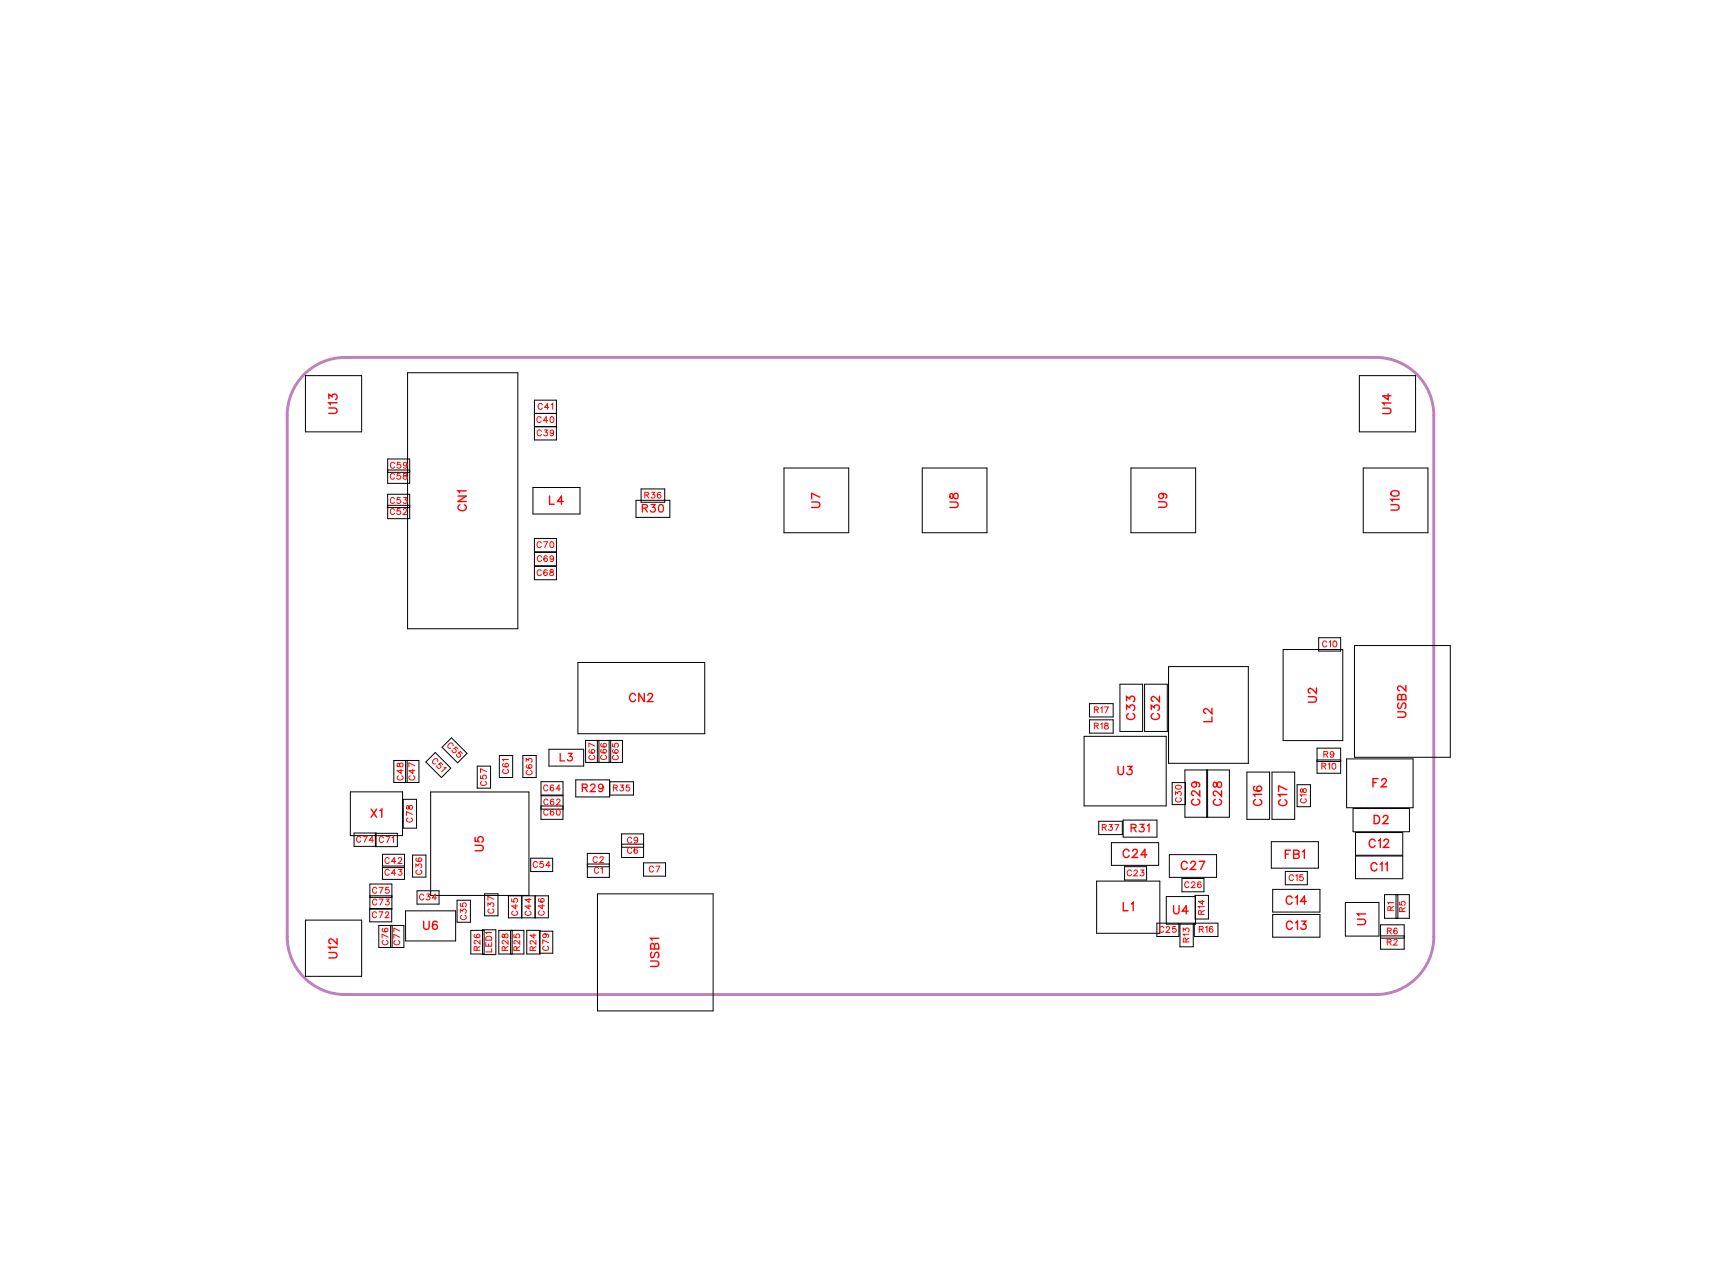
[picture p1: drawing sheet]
<svg xmlns="http://www.w3.org/2000/svg" width="148mm" height="110mm" viewBox="0 0 148 110" stroke-linecap="round" stroke-linejoin="round" font-family="sans-serif">
<path d="M26 32.6a5 5 0 0 1 3.8-1.7h89a5 5 0 0 1 5 5v45a5 5 0 0 1-5 5h-89a5 5 0 0 1-5-5v-45a5 5 0 0 1 1.2-3.3z" fill="none" stroke="#bf80bf" stroke-width=".25"/>
<g fill="none" stroke="#000" stroke-width=".09">
<path d="M26.4 32.4h4.8v4.9h-4.8zM33.5 39.6h1.9v2.1h-1.9zM35.2 32.2h9.5v22.1h-9.5zM46.1 34.5h1.9v3.5h-1.9zM46.1 36.8h1.9M46.1 35.7h1.9M117.4 32.4h4.8v4.9h-4.8zM33.5 42.7h1.9v2.1h-1.9zM33.5 43.6h1.9M33.5 43.8h1.9M33.5 40.6h1.9M33.5 40.8h1.9"/>
<path d="M46 42.1h4.1v2.3h-4.1zM46.1 46.5h1.9v1.1h-1.9zM46.1 47.7h1.9v1.1h-1.9zM46.1 48.9h1.9v1.1h-1.9zM49.9 57.2h10.9v6.1h-10.9zM54.9 43.2h2.9v1.5h-2.9zM55.4 42.2h2v1.2h-2zM67.7 40.4h5.6v5.6h-5.6zM79.6 40.4h5.6v5.6h-5.6zM96.7 59.1h2v4h-2zM97.6 40.4h5.6v5.6h-5.6zM98.8 59.1h2v4h-2z"/>
<path d="M100.9 57.5h6.9v8.4h-6.9zM110.8 56.1h5.1v7.8h-5.1zM113.9 55.1h1.9v1.1h-1.9zM117 55.7h8.2v9.7h-8.2zM117.7 40.4h5.6v5.6h-5.6zM26.4 79.4h4.8v4.9h-4.8zM30.3 68.4h4.5v3.7h-4.5zM30.6 71.9h1.9v1.2h-1.9zM31.9 78.4h1.9v1.2h-1.9zM31.9 77.3h1.9M31.9 76.3h1.9v2.2h-1.9zM31.9 77.5h1.9"/>
<path d="M32.4 71.9h1.9v1.2h-1.9zM32.7 79.9h2.2v1.9h-2.2zM33 73.7h1.9v2.2h-1.9zM33 74.8h1.9M33 74.9h1.9M33.7 79.9v1.9M33.9 79.9v1.9M34 65.6h2.2v1.9h-2.2zM34.8 69h1.2v2.5h-1.2zM35 78.6h4.3v2.6h-4.3zM35 65.6v1.9M35.2 65.6v1.9"/>
<path d="M35.6 73.8h1.2v1.9h-1.2zM36 76.9h1.9v1.1h-1.9zM37.2 68.4h8.5v8.9h-8.5zM37.6 65l1.3 1.3-.8 .8-1.3-1.3zM39 63.7l1.3 1.3-.8 .8-1.3-1.3zM39.5 77.7h1.1v1.9h-1.1zM41.2 66.1h1.2v1.9h-1.2zM41.8 77.2h1.2v1.9h-1.2zM43.1 65.2h1.2v1.9h-1.2zM43.9 77.3h3.4v1.9h-3.4zM45.1 77.3v1.9M45.1 65.2h1.2v1.9h-1.2z"/>
<path d="M45.8 74.1h1.9v1.1h-1.9zM46.2 77.3v1.9M46.7 69.6h1.9v1.1h-1.9v-2h1.9v1.1h-1.9M46.7 67.5h1.9v1.1h-1.9zM47.4 64.7h3v1.4h-3zM49.7 67.3h2.9v1.5h-2.9zM50.6 63.9h3.1v1.9h-3.1zM50.7 73.7h1.9v2h-1.9zM50.7 74.6h1.9M50.7 74.8h1.9M51.6 63.9v1.9M51.6 77.2h10v10.1h-10z"/>
<path d="M51.7 63.9v1.9M52.6 63.9v1.9M52.7 67.5h2v1.1h-2M52.7 63.9v1.9M53.7 72h1.9v2h-1.9zM53.7 72.9h1.9M53.7 73.1h1.9M55.6 74.5h1.9v1.1h-1.9zM93.6 63.6h7.1v6h-7.1zM94.1 60.7h2v1.2h-2zM94.1 62.1h2v1.2h-2zM94.7 76.1h5.4v4.5h-5.4z"/>
<path d="M94.9 70.9h2v1.1h-2zM96 72.7h4v2h-4zM97 70.8h2.9v1.5h-2.9zM97.1 74.8h1.9v1.2h-1.9zM99.9 79.7h1.9v1.1h-1.9zM100.7 77.4h2.5v2.4h-2.5zM101 73.8h4v1.9h-4zM101.2 67.6h1.2v1.9h-1.2zM101.9 79.7h1.1v2h-1.1zM102.1 75.8h1.9v1.2h-1.9zM102.3 66.5h3.9v4h-3.9zM103.1 79.7h2.1v1.1h-2.1z"/>
<path d="M103.2 77.3h1.1v2h-1.1zM104.2 66.5v4M104.3 66.5v4M107.7 66.6h1.9v4.1h-1.9zM109.8 72.7h4v2.2h-4zM109.8 66.6h2v4.1h-2zM109.9 76.8h4.1v1.9h-4.1zM109.9 78.9h4.1v2h-4.1zM111 75.2h1.9v1.2h-1.9zM112 67.7h1.1v1.9h-1.1zM113.7 64.6h2.1v2.1h-2.1zM113.7 65.7h2.1"/>
<path d="M113.7 65.6h2.1M116.2 77.9h2.9v2.9h-2.9zM116.3 65.5h5.7v4.2h-5.7zM116.8 69.8h4.9v2h-4.9zM117 71.9h4.1v1.9h-4.1zM117 73.9h4.1v2h-4.1zM119.2 79.8h2v2.1h-2zM119.5 77.2h2.2v2.1h-2.2zM120.5 77.2v2.1M120.7 77.2v2.1M40.7 80.3h1.1v2.1h-1.1zM41.7 80.3h1.1v2.1h-1.1z"/>
<path d="M43.1 80.3h2.1v2.1h-2.1zM44.1 80.3v2.1M44.2 80.3v2.1M45.5 80.3h1.1v2.1h-1.1zM46.6 80.4h1.1v1.9h-1.1zM119.2 80.8h2M119.2 81h2"/>
</g>
<g fill="none" stroke="#f00" stroke-width=".09">
<path d="M34.6 39.9h-.3v.2a.18 .18 0 0 1 .3 0 .18 .18 0 0 1-.1 .3 .18 .18 0 0 1-.2-.1M46.7 36.1a.19 .19 0 0 0-.2-.1 .19 .19 0 0 0-.1 .2v.1a.19 .19 0 0 0 .1 .2 .19 .19 0 0 0 .2-.1M46.7 37.2a.19 .19 0 0 0-.2-.1 .19 .19 0 0 0-.1 .2v.1a.19 .19 0 0 0 .1 .2 .19 .19 0 0 0 .2-.1M46.8 34.9a.19 .19 0 0 0-.2-.1 .19 .19 0 0 0-.1 .2v.1a.19 .19 0 0 0 .1 .2 .19 .19 0 0 0 .2-.1M47 37.1h.3l-.2 .2a.17 .17 0 0 1 .1 .3 .17 .17 0 0 1-.3-.1M47.3 36.3h-.4l.3-.3v.5M47.4 35.2h-.4l.3-.4v.5M47.6 36a.23 .23 0 0 1 .2 .2 .23 .23 0 0 1-.2 .3l-.1-.2zM47.6 34.9l.1-.1v.5M47.8 37.3a.16 .16 0 0 1-.2 .1 .16 .16 0 0 1-.1-.2 .16 .16 0 0 1 .3 0l-.1 .4-.2-.1M34.1 44a.19 .19 0 0 0-.3-.1 .19 .19 0 0 0-.1 .2v.1a.19 .19 0 0 0 .1 .2 .19 .19 0 0 0 .3-.1M34.1 43.1a.19 .19 0 0 0-.3-.2 .19 .19 0 0 0-.1 .2v.2a.19 .19 0 0 0 .1 .2 .19 .19 0 0 0 .3-.2"/>
<path d="M34.1 41a.19 .19 0 0 0-.3-.1 .19 .19 0 0 0-.1 .2v.1a.19 .19 0 0 0 .1 .2 .19 .19 0 0 0 .3-.2M34.1 40a.19 .19 0 0 0-.2-.1 .19 .19 0 0 0-.2 .2v.1a.19 .19 0 0 0 .2 .2 .19 .19 0 0 0 .2-.1M34.6 43.9h-.3v.2a.18 .18 0 0 1 .3 0 .18 .18 0 0 1-.1 .3 .18 .18 0 0 1-.2-.1M34.6 42.9h-.3v.3a.18 .18 0 0 1 .3 0 .18 .18 0 0 1-.1 .2 .18 .18 0 0 1-.2 0M34.6 40.9h-.3v.2a.18 .18 0 0 1 .3 0 .18 .18 0 0 1-.1 .2 .18 .18 0 0 1-.2 0M34.8 44l.1-.1 .2 .1-.3 .4h.3M34.9 42.9h.2l-.1 .2a.17 .17 0 0 1 .1 .3 .17 .17 0 0 1-.3 0M34.9 40.9v.1a.21 .21 0 0 1 .2 .1 .21 .21 0 0 1 0 .2h-.3v-.2l.3-.1v-.1zM35.1 40.1a.16 .16 0 0 1-.2 .1 .16 .16 0 0 1 0-.2 .16 .16 0 0 1 .2 0v.4l-.3-.1M46.7 46.9a.19 .19 0 0 0-.2-.1 .19 .19 0 0 0-.1 .2v.1a.19 .19 0 0 0 .1 .2 .19 .19 0 0 0 .2-.1M46.7 49.3a.19 .19 0 0 0-.2-.1 .19 .19 0 0 0-.1 .2v.1a.19 .19 0 0 0 .1 .2 .19 .19 0 0 0 .2-.1M46.8 48.1a.19 .19 0 0 0-.3-.1 .19 .19 0 0 0-.1 .2v.1a.19 .19 0 0 0 .1 .2 .19 .19 0 0 0 .3-.1"/>
<path d="M46.9 46.8h.4l-.3 .5M47.2 49.3v-.1a.22 .22 0 0 0-.3 .2 .22 .22 0 0 0 .3 .2 .16 .16 0 0 0 0-.2 .16 .16 0 0 0-.3 .1M47.3 48h-.1a.22 .22 0 0 0-.3 .2 .22 .22 0 0 0 .4 .2 .16 .16 0 0 0-.1-.2 .16 .16 0 0 0-.2 .1M47.5 49.2v.1a.21 .21 0 0 1 .3 .1 .21 .21 0 0 1 0 .3l-.3-.1v-.1l.3-.2v-.1zM47.6 46.8a.23 .23 0 0 1 .2 .2 .23 .23 0 0 1-.2 .2l-.1-.1zM47.8 48.1a.16 .16 0 0 1-.2 .2 .16 .16 0 0 1-.1-.3 .16 .16 0 0 1 .3 0l-.1 .5-.2-.1M55.7 42.7h.3v-.1l-.3-.1v.5M55.8 42.7l.2 .3M56.3 42.5h.2l-.1 .2a.17 .17 0 0 1 .1 .3 .17 .17 0 0 1-.3-.1M57 42.6v-.1a.22 .22 0 0 0-.3 .2 .22 .22 0 0 0 .3 .2 .16 .16 0 0 0 0-.2 .16 .16 0 0 0-.2 .1M114.6 55.5a.19 .19 0 0 0-.3-.2 .19 .19 0 0 0-.1 .2v.2a.19 .19 0 0 0 .1 .1 .19 .19 0 0 0 .3-.1M114.8 55.4l.1-.1v.5"/>
<path d="M115.2 55.4a.23 .23 0 0 1 .2 .2 .23 .23 0 0 1-.2 .2l-.1-.2zM31.1 72.3a.19 .19 0 0 0-.2-.1 .19 .19 0 0 0-.1 .2v.1a.19 .19 0 0 0 .1 .2 .19 .19 0 0 0 .2-.1M31.4 72.2h.3l-.3 .5M32.3 72.5h-.4l.2-.3v.5M32.5 78.8a.19 .19 0 0 0-.2-.1 .19 .19 0 0 0-.2 .2v.1a.19 .19 0 0 0 .2 .2 .19 .19 0 0 0 .2-.1M32.5 77.7a.19 .19 0 0 0-.2-.1 .19 .19 0 0 0-.1 .2v.1a.19 .19 0 0 0 .1 .2 .19 .19 0 0 0 .2-.1M32.5 76.7a.19 .19 0 0 0-.2-.1 .19 .19 0 0 0-.1 .2v.1a.19 .19 0 0 0 .1 .2 .19 .19 0 0 0 .2-.1M32.7 78.7h.4l-.3 .5M32.7 76.6h.4l-.3 .5M32.7 77.6h.4l-.3 .5M33.1 72.3a.19 .19 0 0 0-.2-.1 .19 .19 0 0 0-.2 .2v.1a.19 .19 0 0 0 .2 .2 .19 .19 0 0 0 .2-.1M33.3 78.8l.1-.1 .2 .1-.3 .4h.3"/>
<path d="M33.3 72.2h.4l-.3 .5M33.3 77.6h.3l-.2 .2a.18 .18 0 0 1 .2 .3 .17 .17 0 0 1-.3-.1M33.6 76.6h-.3v.2a.18 .18 0 0 1 .3 0 .18 .18 0 0 1-.1 .3 .18 .18 0 0 1-.2-.1M33.6 75.2a.19 .19 0 0 0-.2-.2 .19 .19 0 0 0-.2 .2v.2a.19 .19 0 0 0 .2 .2 .19 .19 0 0 0 .2-.2M33.6 74.1a.19 .19 0 0 0-.2-.1 .19 .19 0 0 0-.2 .2v.1a.19 .19 0 0 0 .2 .2 .19 .19 0 0 0 .2-.1M33.9 72.3l.1-.1v.5M34.2 75.4h-.4l.3-.4v.6M34.2 74.4h-.4l.3-.4v.5M34.3 65.9v.3h.2a.21 .21 0 0 1 0-.3 .21 .21 0 0 1 .3 0v.2l-.1 .1-.2-.1v-.2zM34.4 74.1l.1-.1 .2 .1-.3 .4h.3M34.4 67a.19 .19 0 0 0-.1 .2 .19 .19 0 0 0 .2 .1h.1a.19 .19 0 0 0 .2-.1 .19 .19 0 0 0-.1-.2M34.4 75h.3l-.2 .2a.18 .18 0 0 1 .2 .3 .17 .17 0 0 1-.3 0"/>
<path d="M34.6 66.4v.4l-.3-.3h.5M35.1 69.6v.2h.1l.2-.3a.17 .17 0 0 1 .2 .2 .17 .17 0 0 1-.2 .2l-.1-.3zM35.2 70.6a.19 .19 0 0 0-.1 .2 .19 .19 0 0 0 .2 .2h.1a.19 .19 0 0 0 .2-.2 .19 .19 0 0 0-.1-.2M35.4 67a.19 .19 0 0 0-.1 .2 .19 .19 0 0 0 .2 .1h.1a.19 .19 0 0 0 .2-.1 .19 .19 0 0 0-.1-.2M35.6 70.3l-.5-.2v.3M35.6 66.4v.4l-.3-.3h.5M35.8 66.1l-.5-.2v.3M35.9 74.9v-.3l.2 .1a.17 .17 0 0 1 .3-.1 .17 .17 0 0 1-.1 .3M36 74.1h-.1a.22 .22 0 0 0 .3 .3 .22 .22 0 0 0 .1-.3 .16 .16 0 0 0-.2 .1 .16 .16 0 0 0 .1 .2M36 75.1a.19 .19 0 0 0-.1 .2 .19 .19 0 0 0 .2 .2h.1a.19 .19 0 0 0 .2-.2 .19 .19 0 0 0-.1-.2M36.6 77.3a.19 .19 0 0 0-.2-.1 .19 .19 0 0 0-.2 .2v.1a.19 .19 0 0 0 .2 .2 .19 .19 0 0 0 .2-.1M36.8 77.2h.3l-.1 .2a.17 .17 0 0 1 .1 .2 .17 .17 0 0 1-.3 0"/>
<path d="M37.7 77.5h-.4l.3-.3v.5M37.8 65.7a.19 .19 0 0 0-.1-.2 .19 .19 0 0 0-.2 0l-.1 .1a.19 .19 0 0 0 0 .3 .19 .19 0 0 0 .2 0M38.2 66l-.1-.2-.2 .2a.18 .18 0 0 1 .2 .2 .18 .18 0 0 1-.2 .1 .18 .18 0 0 1-.2-.2M38.3 66.3h.2l-.4 .3M39.1 64.4a.19 .19 0 0 0-.1-.2 .19 .19 0 0 0-.2 0l-.1 .1a.19 .19 0 0 0 0 .2 .19 .19 0 0 0 .2 .1M39.5 64.7l-.1-.2-.2 .1a.18 .18 0 0 1 .2 .2 .18 .18 0 0 1-.2 .2 .18 .18 0 0 1-.2-.3M39.7 78.8v-.3l.2 .1a.17 .17 0 0 1 .3-.1 .17 .17 0 0 1 0 .3M39.7 78v.2l.3 .1a.18 .18 0 0 1 0-.3 .18 .18 0 0 1 .2 0 .18 .18 0 0 1 0 .3M39.9 79a.19 .19 0 0 0-.2 .2 .19 .19 0 0 0 .2 .2h.2a.19 .19 0 0 0 .2-.2 .19 .19 0 0 0-.2-.2M39.9 65l-.1-.1-.2 .1a.18 .18 0 0 1 .2 .2 .18 .18 0 0 1-.2 .2 .18 .18 0 0 1-.2-.3M41.5 67v.2h.2a.18 .18 0 0 1 0-.3 .18 .18 0 0 1 .3 .1 .18 .18 0 0 1-.1 .2M41.6 67.4a.19 .19 0 0 0-.1 .3 .19 .19 0 0 0 .2 .1h.1a.19 .19 0 0 0 .2-.1 .19 .19 0 0 0-.1-.3"/>
<path d="M42 66.6l-.5-.2v.3M42.1 78.2v-.3l.2 .2a.17 .17 0 0 1 .3-.1 .17 .17 0 0 1-.1 .3M42.3 78.5a.19 .19 0 0 0-.2 .2 .19 .19 0 0 0 .2 .1h.1a.19 .19 0 0 0 .2-.1 .19 .19 0 0 0-.1-.2M42.6 77.6l-.5-.2v.3M43.5 65.9h-.1a.22 .22 0 0 0 .2 .3 .22 .22 0 0 0 .2-.3 .16 .16 0 0 0-.2 .1 .16 .16 0 0 0 .1 .2M43.5 66.4a.19 .19 0 0 0-.1 .2 .19 .19 0 0 0 .2 .2h.1a.19 .19 0 0 0 .2-.2 .19 .19 0 0 0-.1-.2M43.9 65.6h-.5l.1 .1M44.2 77.6v.2l.2 .1a.18 .18 0 0 1 0-.3 .18 .18 0 0 1 .3 0 .18 .18 0 0 1-.1 .3M44.3 78.7a.19 .19 0 0 0-.1 .2 .19 .19 0 0 0 .2 .1h.1a.19 .19 0 0 0 .2-.1 .19 .19 0 0 0-.1-.2M44.5 78.1v.4l-.3-.3h.5M45.4 65.7v-.2l.2 .1a.17 .17 0 0 1 .3-.1 .17 .17 0 0 1-.1 .3M45.5 78.7a.19 .19 0 0 0-.2 .2 .19 .19 0 0 0 .2 .1h.2a.19 .19 0 0 0 .2-.1 .19 .19 0 0 0-.2-.2"/>
<path d="M45.5 66a.22 .22 0 0 0 .2 .3 .22 .22 0 0 0 .2-.3 .16 .16 0 0 0-.3 .1 .16 .16 0 0 0 .2 .2M45.6 66.5a.19 .19 0 0 0-.2 .2 .19 .19 0 0 0 .2 .2h.1a.19 .19 0 0 0 .2-.2 .19 .19 0 0 0-.1-.2M45.7 78.1v.4l-.4-.3h.5M45.7 77.5v.4l-.4-.2h.5M46.4 74.5a.19 .19 0 0 0-.2-.1 .19 .19 0 0 0-.2 .2v.1a.19 .19 0 0 0 .2 .2 .19 .19 0 0 0 .2-.1M46.6 77.6h-.1a.22 .22 0 0 0 .2 .3 .22 .22 0 0 0 .2-.3 .16 .16 0 0 0-.2 .1 .16 .16 0 0 0 .1 .2M46.6 78.6a.19 .19 0 0 0-.1 .3 .19 .19 0 0 0 .2 .1h.1a.19 .19 0 0 0 .2-.1 .19 .19 0 0 0-.1-.3M46.8 78.1v.3l-.3-.2h.5M46.9 74.4h-.2l-.1 .2a.18 .18 0 0 1 .3 0 .18 .18 0 0 1 0 .3 .18 .18 0 0 1-.3-.1M47.3 67.9a.19 .19 0 0 0-.2-.1 .19 .19 0 0 0-.2 .2v.1a.19 .19 0 0 0 .2 .2 .19 .19 0 0 0 .2-.2M47.3 70a.19 .19 0 0 0-.2-.1 .19 .19 0 0 0-.2 .2v.1a.19 .19 0 0 0 .2 .2 .19 .19 0 0 0 .2-.2M47.3 69.1a.19 .19 0 0 0-.2-.1 .19 .19 0 0 0-.1 .2v.1a.19 .19 0 0 0 .1 .2 .19 .19 0 0 0 .2-.1"/>
<path d="M47.5 74.7h-.4l.3-.3v.5M47.8 67.8a.22 .22 0 0 0-.3 .2 .22 .22 0 0 0 .3 .2 .16 .16 0 0 0-.1-.2 .16 .16 0 0 0-.2 .1M47.8 69.9a.22 .22 0 0 0-.3 .2 .22 .22 0 0 0 .3 .2 .16 .16 0 0 0-.1-.2 .16 .16 0 0 0-.2 .1M47.8 69.1v-.1a.22 .22 0 0 0-.3 .2 .22 .22 0 0 0 .3 .2 .16 .16 0 0 0-.1-.2 .16 .16 0 0 0-.2 .1M48.1 69.1l.1-.1 .2 .1-.4 .4h.4M48.1 69.9a.23 .23 0 0 1 .3 .2 .23 .23 0 0 1-.3 .2l-.1-.1zM48.4 68.1h-.4l.3-.3v.5M50.9 64.7a.22 .22 0 0 0 .2 .3 .22 .22 0 0 0 .2-.3 .16 .16 0 0 0-.3 .1 .16 .16 0 0 0 .2 .2M51 65.2a.19 .19 0 0 0-.2 .2 .19 .19 0 0 0 .2 .2h.2a.19 .19 0 0 0 .2-.2 .19 .19 0 0 0-.2-.2M51.4 64.4l-.6-.2v.3M51.6 74.1a.19 .19 0 0 0-.2-.1 .19 .19 0 0 0-.2 .1v.2a.19 .19 0 0 0 .2 .2 .19 .19 0 0 0 .2-.2M51.7 75a.19 .19 0 0 0-.2-.1 .19 .19 0 0 0-.2 .2v.1a.19 .19 0 0 0 .2 .2 .19 .19 0 0 0 .2-.1"/>
<path d="M51.8 74.1l.1-.1h.2l-.3 .5h.3M51.9 75l.1-.1v.5M51.9 64.7a.22 .22 0 0 0 .2 .3 .22 .22 0 0 0 .2-.3 .16 .16 0 0 0-.2 .1 .16 .16 0 0 0 .1 .2M51.9 64.2a.22 .22 0 0 0 .2 .3 .22 .22 0 0 0 .2-.3 .16 .16 0 0 0-.2 .1 .16 .16 0 0 0 .1 .2M52 65.2a.19 .19 0 0 0-.1 .2 .19 .19 0 0 0 .2 .2h.1a.19 .19 0 0 0 .2-.2 .19 .19 0 0 0-.1-.2M52.9 64.2v.2l.2 .1a.18 .18 0 0 1 0-.3 .18 .18 0 0 1 .3 0 .18 .18 0 0 1-.1 .3M53 64.7h-.1a.22 .22 0 0 0 .2 .3 .22 .22 0 0 0 .2-.3 .16 .16 0 0 0-.2 .1 .16 .16 0 0 0 .1 .2M53 68h.3v-.1l-.3-.1v.5M53 65.2a.19 .19 0 0 0-.1 .2 .19 .19 0 0 0 .2 .2h.1a.19 .19 0 0 0 .2-.2 .19 .19 0 0 0-.1-.2M53.1 68l.2 .3M53.6 67.8h.2l-.1 .2a.17 .17 0 0 1 .1 .2 .17 .17 0 0 1-.3 0M54.3 67.8h-.2v.2a.18 .18 0 0 1 .2 0 .18 .18 0 0 1 0 .2 .18 .18 0 0 1-.3 0"/>
<path d="M54.5 73.3a.19 .19 0 0 0-.2-.1 .19 .19 0 0 0-.1 .1v.2a.19 .19 0 0 0 .1 .2 .19 .19 0 0 0 .2-.2M54.5 72.4a.19 .19 0 0 0-.2-.1 .19 .19 0 0 0-.1 .2v.1a.19 .19 0 0 0 .1 .2 .19 .19 0 0 0 .2-.1M55 73.2a.22 .22 0 0 0-.3 .2 .22 .22 0 0 0 .3 .2 .16 .16 0 0 0 0-.2 .16 .16 0 0 0-.3 .1M55.1 72.4a.18 .18 0 0 1-.3 .2 .16 .16 0 0 1 0-.3 .16 .16 0 0 1 .2 0v.5l-.2-.1M56.4 74.9a.19 .19 0 0 0-.2-.1 .19 .19 0 0 0-.1 .2v.1a.19 .19 0 0 0 .1 .2 .19 .19 0 0 0 .2-.1M56.6 74.8h.4l-.3 .5M94.5 61.3l.3-.1v-.1l-.3-.1v.5M94.5 62.7l.3-.1v-.1l-.3-.1v.5M94.7 61.3l.1 .2M94.7 62.7l.1 .2M95 61.1l.2-.1v.5M95 62.5l.2-.1v.5"/>
<path d="M95.2 71.4h.3v-.1l-.3-.1v.5M95.3 71.4l.2 .3M95.4 61h.3l-.2 .5M95.4 62.4v.2l.3 .2a.17 .17 0 0 1-.2 .1 .17 .17 0 0 1-.1-.1l.3-.3v-.1zM95.8 71.2h.2l-.1 .2a.17 .17 0 0 1 .1 .2 .17 .17 0 0 1-.3 0M96.3 71.2h.3l-.2 .5M97.7 75.2a.19 .19 0 0 0-.2-.1 .19 .19 0 0 0-.2 .2v.1a.19 .19 0 0 0 .2 .2 .19 .19 0 0 0 .2-.1M97.9 75.2l.1-.1 .2 .1-.3 .4h.3M98.5 75.1h.3l-.2 .2a.17 .17 0 0 1 .1 .3 .17 .17 0 0 1-.3-.1M101.5 68.6v-.2l.2 .1a.17 .17 0 0 1 .3-.1 .17 .17 0 0 1-.1 .3M101.5 80h-.2l-.1 .2a.18 .18 0 0 1 .3 0 .18 .18 0 0 1 0 .3 .18 .18 0 0 1-.3-.1M101.5 67.9a.25 .25 0 0 1 .3-.1 .25 .25 0 0 1 .2 .2 .25 .25 0 0 1-.3 .1 .25 .25 0 0 1-.2-.2z"/>
<path d="M101.6 68.9a.19 .19 0 0 0-.1 .2 .19 .19 0 0 0 .2 .1h.1a.19 .19 0 0 0 .2-.1 .19 .19 0 0 0-.1-.2M102.7 76.2a.19 .19 0 0 0-.3-.1 .19 .19 0 0 0-.1 .2v.1a.19 .19 0 0 0 .1 .2 .19 .19 0 0 0 .3-.1M102.9 76.2l.1-.1 .2 .1-.3 .4h.3M103.7 76.2v-.1a.22 .22 0 0 0-.3 .3 .22 .22 0 0 0 .3 .2 .16 .16 0 0 0-.1-.3 .16 .16 0 0 0-.2 .2M103.7 78.9v-.3h-.1l-.1 .3h.5M103.8 77.7v.4l-.3-.3h.5M104 78.3h-.5l.1 .1M104 78.6l-.3 .2M111.7 75.6a.19 .19 0 0 0-.2-.1 .19 .19 0 0 0-.2 .2v.1a.19 .19 0 0 0 .2 .2 .19 .19 0 0 0 .2-.1M111.9 75.6l.1-.1v.5M112.3 68.1v.3h.2a.21 .21 0 0 1 0-.3 .21 .21 0 0 1 .3 0v.2l-.1 .1-.2-.1v-.2zM112.4 68.9a.19 .19 0 0 0-.1 .3 .19 .19 0 0 0 .2 .1h.1a.19 .19 0 0 0 .2-.1 .19 .19 0 0 0-.1-.3"/>
<path d="M112.5 75.5h-.2l-.1 .2a.18 .18 0 0 1 .3 0 .18 .18 0 0 1 0 .3 .18 .18 0 0 1-.3-.1M112.8 68.6h-.5l.1 .1M114.1 66.1h.3l.1-.1-.4-.1v.5M114.3 66.1l.2 .3M114.3 65.1h.3v-.1l-.3-.1v.5M114.5 65.1l.1 .3M114.7 66l.1-.1v.5M115.1 65.9a.23 .23 0 0 1 .2 .2 .23 .23 0 0 1-.2 .3l-.1-.2zM115.2 65a.16 .16 0 0 1-.2 .2 .16 .16 0 0 1-.1-.3 .16 .16 0 0 1 .2 0v.5l-.2-.1M120.1 78.6v-.3l-.2-.1-.1 .4h.5M120.3 77.9h-.5l.1 .1M120.3 78.2l-.2 .2"/>
<path d="M120.8 77.9v.2h.2a.18 .18 0 0 1 0-.2 .18 .18 0 0 1 .3 0 .18 .18 0 0 1-.1 .2M121.1 78.7l-.1-.3-.1-.1-.1 .4h.5M121.3 78.3l-.2 .2M33.1 80.1l-.1 .1a.22 .22 0 0 0 .2 .3 .22 .22 0 0 0 .2-.4 .16 .16 0 0 0-.2 .1 .16 .16 0 0 0 .1 .2M33.1 81.2a.19 .19 0 0 0-.1 .2 .19 .19 0 0 0 .2 .2h.1a.19 .19 0 0 0 .2-.2 .19 .19 0 0 0-.1-.2M33.5 80.9l-.5-.3v.4M34.1 81.2a.19 .19 0 0 0-.1 .2 .19 .19 0 0 0 .2 .2h.1a.19 .19 0 0 0 .2-.2 .19 .19 0 0 0-.1-.2M34.5 80.9l-.5-.2v.3M34.5 80.4l-.5-.3v.4M41 80.7a.22 .22 0 0 0 .2 .3 .22 .22 0 0 0 .2-.3 .16 .16 0 0 0-.3 0 .16 .16 0 0 0 .2 .2M41.2 82v-.3h-.2l-.1 .3h.5M41.4 81.2v.3l-.3-.3-.2 .1 .2 .2"/>
<path d="M41.4 81.7l-.2 .2M41.9 81.4v.3h.6v-.3M42 80.9a.29 .29 0 0 1 .5 .1v.2h-.6zM42.2 81.5v.2M42.5 80.5h-.6l.1 .1M42.5 81.9v.3h-.6M43.4 80.7v.2h.1l.2-.3a.17 .17 0 0 1 .2 .2 .17 .17 0 0 1-.2 .2l-.2-.3zM43.6 82v-.2l-.1-.1-.1 .3h.5M43.9 81.2v.3l-.4-.3-.1 .1 .1 .2M43.9 81.7l-.3 .2M44.4 80.7v.2h.2a.18 .18 0 0 1 0-.2 .18 .18 0 0 1 .3 0 .18 .18 0 0 1-.1 .3M44.6 82v-.2l-.1-.1-.1 .3h.5"/>
<path d="M44.9 81.2v.3l-.4-.3-.1 .1 .1 .2M44.9 81.7l-.3 .2M46 82.1v-.3l-.1-.1-.1 .4h.5M46.1 80.6v.4l-.3-.3h.5M46.3 81.2v.3l-.4-.3-.1 .1 .1 .2M46.3 81.7l-.3 .2M47 81.7a.19 .19 0 0 0-.1 .2 .19 .19 0 0 0 .2 .1h.1a.19 .19 0 0 0 .2-.1 .19 .19 0 0 0-.2-.2M47 80.6a.16 .16 0 0 1 .2 .2 .16 .16 0 0 1-.3 .1 .16 .16 0 0 1 0-.3l.4 .1v.2M47.4 81.4l-.5-.3v.4M100.5 80.1a.19 .19 0 0 0-.2-.1 .19 .19 0 0 0-.2 .2v.1a.19 .19 0 0 0 .2 .2 .19 .19 0 0 0 .2-.1M100.7 80.1l.1-.1 .2 .1-.3 .4h.3M102.2 80.4v-.3l.2 .2a.17 .17 0 0 1 .2-.2 .17 .17 0 0 1 0 .3"/>
<path d="M102.4 81.3v-.3h-.1l-.1 .3h.5M102.7 80.6h-.5l.1 .2M102.7 81l-.3 .1M103.6 80.2h.2l.1-.1-.3-.1v.5M103.7 80.2l.2 .3M104.1 80.1l.1-.1v.5M104.7 80a.22 .22 0 0 0-.3 .2 .22 .22 0 0 0 .3 .2 .16 .16 0 0 0-.1-.2 .16 .16 0 0 0-.2 .1M119.8 81.3h.3v-.1l-.3-.1v.5M119.8 80.4l.3-.1v-.1l-.3-.1v.5M120 81.3l.1 .3M120 80.4l.1 .2M120.3 81.2l.2-.1 .1 .1-.3 .4h.4"/>
<path d="M120.6 80.2v-.1a.22 .22 0 0 0-.3 .3 .22 .22 0 0 0 .3 .2 .16 .16 0 0 0-.1-.3 .16 .16 0 0 0-.2 .2"/>
</g>
<g fill="none" stroke="#f00" stroke-width=".12">
<path d="M28.4 35.2h.5l.2 .2-.1 .3h-.6M28.4 34.4v-.4l.3 .3a.24 .24 0 0 1 .3-.2 .24 .24 0 0 1 0 .4M29.1 34.8h-.7l.1 .1M119.4 35.2h.5l.2 .2-.1 .3h-.6M119.9 34v.5l-.5-.3h.7M120.1 34.8h-.7l.1 .2M39.5 42.8h.8l-.8 .5h.8M39.7 43.6a.26 .26 0 0 0-.2 .3 .26 .26 0 0 0 .3 .2h.2a.26 .26 0 0 0 .3-.2 .26 .26 0 0 0-.2-.3M40.3 42.4h-.8l.2 .1M47.5 42.8v.7h.4M48.6 43.3h-.5l.4-.5v.7M55.6 59.9v.7l-.4-.7v.7"/>
<path d="M70.1 43.3h.5l.2 .2-.1 .3h-.6M70.8 42.9l-.7-.3v.5M82 43.3h.5l.2 .2-.1 .3h-.6M82.1 42.6v.4h.1l.3-.4a.24 .24 0 0 1 .2 .2 .24 .24 0 0 1-.2 .3l-.1-.1-.1-.4zM100 43.3h.5l.2 .2-.1 .3h-.6M100.3 42.6a.22 .22 0 0 1 .2 .3 .22 .22 0 0 1-.4 .1 .22 .22 0 0 1 0-.4h.2a.34 .34 0 0 1 .4 .3l-.1 .1M113.7 59.4v.5l-.4-.4-.2-.1-.1 .2v.1l.1 .1M120.1 43.6h.5l.2 .2-.1 .2h-.6M120.1 42.5l.3-.1a.3 .3 0 0 1 .4 .2 .38 .38 0 0 1-.4 .2 .38 .38 0 0 1-.3-.2zM120.8 43.1h-.7l.1 .2M121.4 59.2v.5l-.3-.4-.3-.1-.1 .1v.2l.2 .1M32 69.8l.5 .7"/>
<path d="M32.5 69.8l-.5 .7M32.8 70l.2-.2v.7M36.6 79.5v.5l.2 .2 .2-.1 .1-.6M37.7 79.6a.35 .35 0 0 0-.4 .2 .35 .35 0 0 0 .2 .4 .22 .22 0 0 0 .3-.2 .22 .22 0 0 0-.2-.2 .22 .22 0 0 0-.3 .2M41 73h.5l.2 .2-.1 .2h-.6M41 72.3v.3l.3 .1a.25 .25 0 0 1 0-.4 .25 .25 0 0 1 .4 0 .25 .25 0 0 1-.1 .4M54.9 60a.26 .26 0 0 0-.3-.1 .26 .26 0 0 0-.2 .2v.2a.26 .26 0 0 0 .2 .3 .26 .26 0 0 0 .3-.2M55.9 60l.2-.1h.1l.1 .1-.1 .2-.3 .4h.5M96.5 66.2v.5l.2 .2 .3-.1v-.6M97 77.9v.7h.4M97.3 61.3v-.4l.2 .2a.24 .24 0 0 1 .4-.2 .24 .24 0 0 1-.1 .4M97.3 60.5v-.4l.2 .2a.24 .24 0 0 1 .4-.1 .24 .24 0 0 1-.1 .4"/>
<path d="M97.4 66.2h.3l-.2 .2a.24 .24 0 0 1 .2 .4 .24 .24 0 0 1-.4-.1M97.4 61.6a.26 .26 0 0 0-.1 .3 .26 .26 0 0 0 .2 .2h.2a.26 .26 0 0 0 .3-.2 .26 .26 0 0 0-.2-.3M97.5 73.5a.26 .26 0 0 0-.3-.2 .26 .26 0 0 0-.2 .3v.2a.26 .26 0 0 0 .2 .2 .26 .26 0 0 0 .3-.1M97.7 78l.1-.1v.7M97.8 73.5l.1-.2h.2l.1 .1-.1 .3-.3 .3h.4M99 73.8h-.5l.4-.5v.7M99.4 61.3v-.4l.3 .2a.24 .24 0 0 1 .4-.2 .24 .24 0 0 1-.1 .4M99.6 61.6a.26 .26 0 0 0-.2 .3 .26 .26 0 0 0 .3 .2h.1a.26 .26 0 0 0 .3-.2 .26 .26 0 0 0-.2-.3M100.1 60.1v.5l-.3-.4-.3-.1-.1 .2v.1l.2 .1M101.3 78.2v.5l.2 .2 .3-.1v-.6M102.5 74.5a.26 .26 0 0 0-.3-.2 .26 .26 0 0 0-.2 .3v.2a.26 .26 0 0 0 .2 .3 .26 .26 0 0 0 .3-.2M102.6 78.7h-.5l.3-.5v.7"/>
<path d="M102.8 74.5l.2-.1h.1l.1 .1-.1 .2-.3 .4h.5M103.1 69a.26 .26 0 0 0-.2 .3 .26 .26 0 0 0 .3 .2h.1a.26 .26 0 0 0 .3-.2 .26 .26 0 0 0-.2-.3M103.1 67.5a.22 .22 0 0 1 .2 .3 .22 .22 0 0 1-.3 .1 .22 .22 0 0 1 0-.3l.1-.1a.34 .34 0 0 1 .5 .3l-.1 .1M103.5 74.4h.5l-.3 .7M103.6 68.2v.5l-.3-.3-.3-.1-.1 .1v.1l.2 .2M104.6 61.1v.5l-.3-.3-.2-.1-.2 .1v.1l.2 .2M104.6 61.9v.4h-.7M104.8 67.6v.3h.1l.3-.4a.24 .24 0 0 1 .3 .2 .24 .24 0 0 1-.3 .3l-.1-.1-.1-.3zM104.9 69a.26 .26 0 0 0-.1 .3 .26 .26 0 0 0 .2 .2h.2a.26 .26 0 0 0 .3-.2 .26 .26 0 0 0-.2-.3M105.5 68.3v.4l-.4-.3-.2-.1-.1 .1v.2l.1 .1M108.3 67.9a.35 .35 0 0 0 .2 .4 .35 .35 0 0 0 .4-.2 .22 .22 0 0 0-.2-.2 .22 .22 0 0 0-.2 .2 .22 .22 0 0 0 .2 .2M108.4 69a.26 .26 0 0 0-.2 .3 .26 .26 0 0 0 .3 .2h.2a.26 .26 0 0 0 .2-.2 .26 .26 0 0 0-.1-.3"/>
<path d="M108.9 68.6h-.7l.2 .1M110.6 69a.26 .26 0 0 0-.2 .3 .26 .26 0 0 0 .3 .2h.1a.26 .26 0 0 0 .3-.2 .26 .26 0 0 0-.2-.3M111 73.7h.3M111.1 68.6h-.7l.1 .2M111.1 68.2l-.7-.4v.5M111.4 73.4h-.4v.7M111.6 77.5a.26 .26 0 0 0-.3-.2 .26 .26 0 0 0-.2 .3v.2a.26 .26 0 0 0 .2 .3 .26 .26 0 0 0 .3-.2M111.6 79.7a.26 .26 0 0 0-.3-.2 .26 .26 0 0 0-.2 .3v.2a.26 .26 0 0 0 .2 .2 .26 .26 0 0 0 .3-.1M111.7 73.7l.4 .1 .1 .2-.2 .1h-.3v-.7l.4 .1v.2h-.1M111.8 77.5l.2-.2v.8M111.9 79.6l.1-.1v.7M112.4 79.5h.4l-.3 .3a.24 .24 0 0 1 .2 .4 .24 .24 0 0 1-.4-.1"/>
<path d="M112.5 73.5l.1-.1v.7M112.8 77.8h-.5l.3-.5v.8M113 60.1h.5l.2 .2-.1 .3h-.6M117.2 79.3h.5l.2 .2-.1 .3h-.6M117.9 78.9h-.7l.1 .2M118.5 67.6h.3M118.6 70.4h.3a.38 .38 0 0 1 .2 .3 .38 .38 0 0 1-.2 .4h-.3zM118.7 72.6a.26 .26 0 0 0-.3-.2 .26 .26 0 0 0-.2 .3v.2a.26 .26 0 0 0 .2 .3 .26 .26 0 0 0 .3-.2M118.9 74.6a.26 .26 0 0 0-.3-.1 .26 .26 0 0 0-.2 .2v.2a.26 .26 0 0 0 .2 .3 .26 .26 0 0 0 .3-.2M119 67.2h-.5v.7M119 72.6l.2-.2v.8M119.2 74.6l.1-.1v.7"/>
<path d="M119.3 67.4l.1-.2h.2l.1 .1-.1 .3-.3 .3h.4M119.4 70.6l.2-.2h.1l.1 .1-.1 .3-.3 .3h.5M119.5 72.6l.1-.2h.2l.1 .2-.1 .2-.3 .4h.4M119.6 74.6l.2-.1v.7M120.7 61.4h.5l.2 .2-.1 .3h-.6M120.8 60.7l-.1 .2 .1 .3 .2-.1 .2-.4h.1l.1 .2-.1 .3M121 60.1v-.1h-.2l-.1 .4h.7v-.3l-.1-.2-.2 .1-.1 .4M28.4 82.2h.5l.2 .2-.1 .3h-.6M29.1 81.8h-.7l.1 .1M29.1 81v.5l-.3-.4-.3-.1-.1 .2v.1l.2 .2M56.2 83h.5l.2 .2-.1 .2h-.6M56.3 82.2l-.1 .2 .1 .3 .1-.1 .3-.4h.1l.1 .2-.1 .3"/>
<path d="M56.5 81.6l-.1-.1h-.2v.4h.7v-.3l-.2-.2-.2 .1v.4M56.9 81h-.7l.1 .2"/>
</g>
<g fill="none" stroke="#f00" stroke-width=".11">
<path d="M55.5 43.9l.3-.1 .1-.2h-.4v.6M55.7 43.9l.2 .3M56.2 43.6h.4l-.2 .2a.22 .22 0 0 1 .1 .4 .22 .22 0 0 1-.3-.1M56.9 43.6a.32 .32 0 0 1 .4 .2 .32 .32 0 0 1-.2 .4l-.2-.1v-.3zM48.4 65v.7h.3M49.1 65h.3l-.2 .3a.21 .21 0 0 1 .2 .3 .21 .21 0 0 1-.4 0M50.3 68h.4v-.3h-.4v.6M50.5 68l.2 .3M51 67.8l.1-.1 .3 .1-.4 .5h.4M52.1 67.9a.2 .2 0 0 1-.3 .2 .2 .2 0 0 1-.1-.3 .2 .2 0 0 1 .3 0l.1 .1a.31 .31 0 0 1-.3 .4l-.1-.1M97.7 71.5l.3-.1 .1-.2h-.4v.6M97.9 71.5l.2 .3"/>
<path d="M98.4 71.2h.4l-.2 .2a.22 .22 0 0 1 .1 .4 .22 .22 0 0 1-.3-.1M99.1 71.3l.1-.1v.6"/>
</g>
<g font-size="1.2" fill="#fff">
<text x="29.4" y="35.8" transform="rotate(-90 29.4 35.8)">U13</text>
<text x="120.4" y="35.8" transform="rotate(-90 120.4 35.8)">U14</text>
<text x="40.6" y="44.1" transform="rotate(-90 40.6 44.1)">CN1</text>
<text x="47.4" y="43.8">L4</text>
<text x="71.1" y="43.9" transform="rotate(-90 71.1 43.9)">U7</text>
<text x="83" y="43.9" transform="rotate(-90 83 43.9)">U8</text>
<text x="101" y="43.9" transform="rotate(-90 101 43.9)">U9</text>
<text x="121.1" y="44.1" transform="rotate(-90 121.1 44.1)">U10</text>
<text x="54.3" y="60.9">CN2</text>
<text x="98.3" y="62.2" transform="rotate(-90 98.3 62.2)">C33</text>
<text x="100.4" y="62.2" transform="rotate(-90 100.4 62.2)">C32</text>
<text x="104.9" y="62.4" transform="rotate(-90 104.9 62.4)">L2</text>
<text x="114" y="60.7" transform="rotate(-90 114 60.7)">U2</text>
<text x="121.7" y="62" transform="rotate(-90 121.7 62)">USB2</text>
<text x="32" y="70.8">X1</text>
<text x="96.5" y="67.2">U3</text>
<text x="103.9" y="69.6" transform="rotate(-90 103.9 69.6)">C29</text>
<text x="105.8" y="69.6" transform="rotate(-90 105.8 69.6)">C28</text>
<text x="109.2" y="69.6" transform="rotate(-90 109.2 69.6)">C16</text>
<text x="111.4" y="69.6" transform="rotate(-90 111.4 69.6)">C17</text>
<text x="118.5" y="68.2">F2</text>
<text x="118.6" y="71.4">D2</text>
<text x="42" y="73.5" transform="rotate(-90 42 73.5)">U5</text>
<text x="96.9" y="74.3">C24</text>
<text x="101.9" y="75.4">C27</text>
<text x="110.9" y="74.4">FB1</text>
<text x="118.2" y="73.4">C12</text>
<text x="118.3" y="75.5">C11</text>
<text x="29.4" y="82.8" transform="rotate(-90 29.4 82.8)">U12</text>
<text x="36.5" y="80.5">U6</text>
<text x="57.2" y="83.5" transform="rotate(-90 57.2 83.5)">USB1</text>
<text x="96.9" y="78.9">L1</text>
<text x="101.3" y="79.2">U4</text>
<text x="111" y="78.4">C14</text>
<text x="111" y="80.5">C13</text>
<text x="118.2" y="79.9" transform="rotate(-90 118.2 79.9)">U1</text>
</g>
<g font-size="1.1" fill="#fff">
<text x="55.4" y="44.5">R30</text>
<text x="48.3" y="66">L3</text>
<text x="50.2" y="68.6">R29</text>
<text x="97.6" y="72.1">R31</text>
</g>
<g font-size=".9" fill="#fff">
<text x="46.4" y="35.5">C41</text>
<text x="33.7" y="41.6">C58</text>
<text x="33.7" y="40.6">C59</text>
<text x="46.3" y="36.7">C40</text>
<text x="46.3" y="37.8">C39</text>
<text x="33.7" y="44.6">C52</text>
<text x="33.7" y="43.7">C53</text>
<text x="46.3" y="47.5">C70</text>
<text x="55.6" y="43.2">R36</text>
<text x="46.3" y="49.9">C68</text>
<text x="46.4" y="48.7">C69</text>
<text x="114.2" y="56.1">C10</text>
<text x="37.1" y="65.9" transform="rotate(45 37.1 65.9)">C51</text>
<text x="38.4" y="64.5" transform="rotate(45 38.4 64.5)">C55</text>
<text x="51.6" y="65.6" transform="rotate(-90 51.6 65.6)">C67</text>
<text x="52.6" y="65.6" transform="rotate(-90 52.6 65.6)">C66</text>
<text x="53.6" y="65.6" transform="rotate(-90 53.6 65.6)">C65</text>
<text x="94.4" y="61.7">R17</text>
<text x="94.4" y="63.1">R18</text>
<text x="114.3" y="65.6">R9</text>
<text x="35" y="67.4" transform="rotate(-90 35 67.4)">C48</text>
<text x="35.8" y="71" transform="rotate(-90 35.8 71)">C78</text>
<text x="36" y="67.4" transform="rotate(-90 36 67.4)">C47</text>
<text x="42.2" y="67.9" transform="rotate(-90 42.2 67.9)">C57</text>
<text x="44.1" y="66.8" transform="rotate(-90 44.1 66.8)">C61</text>
<text x="46.2" y="66.9" transform="rotate(-90 46.2 66.9)">C63</text>
<text x="46.9" y="68.5">C64</text>
<text x="46.9" y="70.6">C60</text>
<text x="46.9" y="69.7">C62</text>
<text x="52.9" y="68.5">R35</text>
<text x="95.1" y="71.9">R37</text>
<text x="102.2" y="69.3" transform="rotate(-90 102.2 69.3)">C30</text>
<text x="113" y="69.3" transform="rotate(-90 113 69.3)">C18</text>
<text x="114.1" y="66.6">R10</text>
<text x="30.7" y="72.9">C74 C71</text>
<text x="32.1" y="77.3">C75</text>
<text x="33.2" y="75.8">C43</text>
<text x="33.2" y="74.8">C42</text>
<text x="36.2" y="77.9">C34</text>
<text x="36.6" y="75.5" transform="rotate(-90 36.6 75.5)">C36</text>
<text x="46" y="75.1">C54</text>
<text x="51.2" y="74.7">C2</text>
<text x="51.3" y="75.6">C1</text>
<text x="54.1" y="73.9">C6</text>
<text x="54.1" y="73">C9</text>
<text x="56" y="75.5">C7</text>
<text x="97.3" y="75.8">C23</text>
<text x="102.2" y="76.8">C26</text>
<text x="111.3" y="76.2">C15</text>
<text x="32.1" y="79.4">C72</text>
<text x="32.1" y="78.3">C73</text>
<text x="33.7" y="81.6" transform="rotate(-90 33.7 81.6)">C76</text>
<text x="34.7" y="81.6" transform="rotate(-90 34.7 81.6)">C77</text>
<text x="40.5" y="79.4" transform="rotate(-90 40.5 79.4)">C35</text>
<text x="41.7" y="82.1" transform="rotate(-90 41.7 82.1)">R26</text>
<text x="42.7" y="82.2" transform="rotate(-90 42.7 82.2)">LED1</text>
<text x="42.9" y="78.9" transform="rotate(-90 42.9 78.9)">C37</text>
<text x="44.1" y="82.1" transform="rotate(-90 44.1 82.1)">R28</text>
<text x="44.9" y="79.1" transform="rotate(-90 44.9 79.1)">C45</text>
<text x="45.1" y="82.1" transform="rotate(-90 45.1 82.1)">R25</text>
<text x="46.1" y="79.1" transform="rotate(-90 46.1 79.1)">C44</text>
<text x="46.5" y="82.1" transform="rotate(-90 46.5 82.1)">R24</text>
<text x="47.2" y="79" transform="rotate(-90 47.2 79)">C46</text>
<text x="47.6" y="82.1" transform="rotate(-90 47.6 82.1)">C79</text>
<text x="100.1" y="80.7">C25</text>
<text x="102.9" y="81.4" transform="rotate(-90 102.9 81.4)">R13</text>
<text x="103.5" y="80.7">R16</text>
<text x="104.2" y="79" transform="rotate(-90 104.2 79)">R14</text>
<text x="119.7" y="81.8">R2</text>
<text x="119.8" y="80.8">R6</text>
<text x="120.6" y="78.6" transform="rotate(-90 120.6 78.6)">R1</text>
<text x="121.5" y="78.7" transform="rotate(-90 121.5 78.7)">R5</text>
</g>
</svg>
